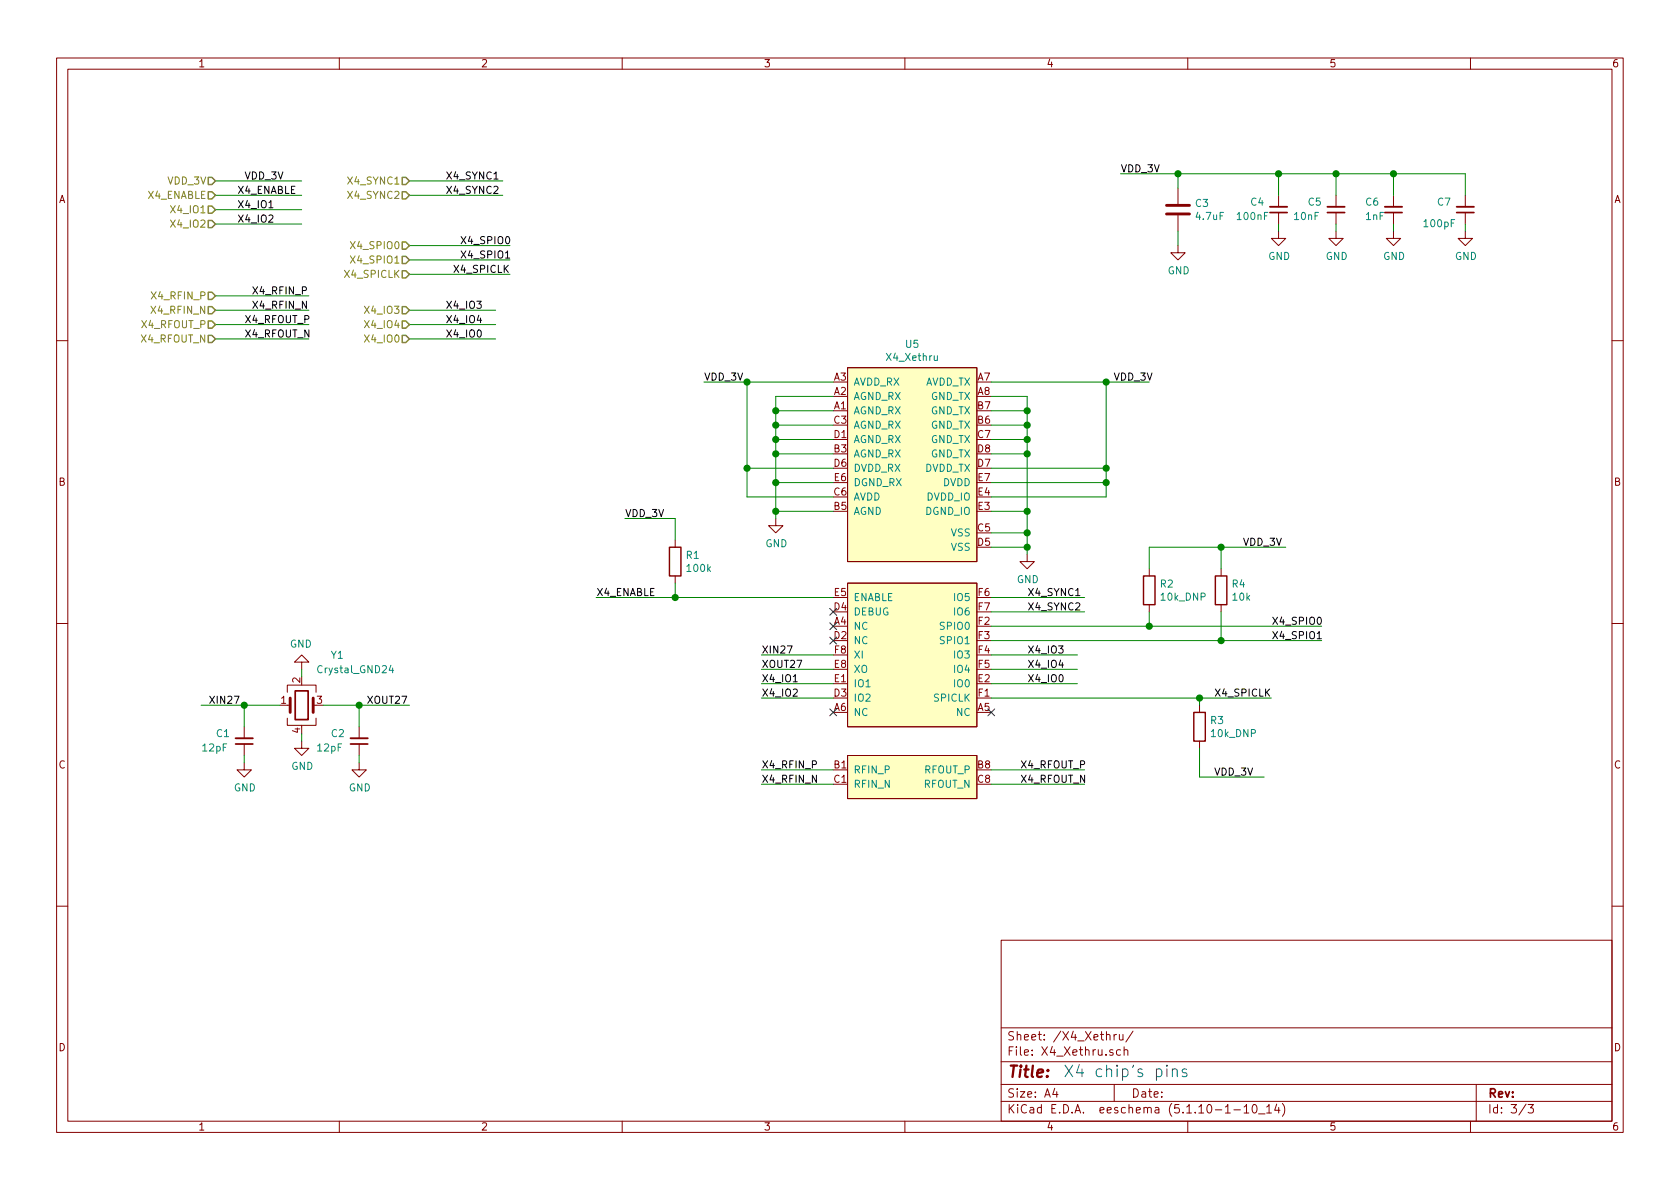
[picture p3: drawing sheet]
<svg xmlns="http://www.w3.org/2000/svg" width="297mm" height="210mm" viewBox="0 0 297 210" stroke-linecap="round" stroke-linejoin="round" font-family="sans-serif">
<g fill="none" stroke="#840000" stroke-width=".18">
<path d="M10 10.3h277v189.9h-277zM12 12.2h273v186.1h-273zM60 10.3v1.9M110 10.3v1.9M160 10.3v1.9M210 10.3v1.9M260 10.3v1.9M208.3 33.3v2.8M208.3 38.1v2.8M226.1 34.5v2.1M226.1 37.6v2M236.2 34.5v2.1"/>
<path d="M236.2 37.6v2M246.4 34.5v2.1M246.4 37.6v2M259.1 34.5v2.1M259.1 37.6v2M208.3 43.4v1.3h1.2l-1.2 1.3-1.3-1.3h1.3M226.1 40.9v1.3h1.2l-1.2 1.2-1.3-1.2h1.3M236.2 40.9v1.3h1.3l-1.3 1.2-1.3-1.2h1.3M246.4 40.9v1.3h1.2l-1.2 1.2-1.3-1.2h1.3M259.1 40.9v1.3h1.2l-1.2 1.2-1.3-1.2h1.3M10 60.2h2M149.9 65h22.8v34.3h-22.8z"/>
<path d="M285 60.2h2M119.4 95.5v1.3M137.2 91.7v1.3h1.2l-1.2 1.2-1.3-1.2h1.3M181.6 98v1.3h1.3l-1.3 1.3-1.3-1.3h1.3M10 110.3h2M53.3 117.1h1.3l-1.3-1.3-1.2 1.3h1.2v1.3M119.4 101.8v1.3M149.9 103.1h22.8v25.4h-22.8zM203.2 100.6v1.2M203.2 106.9v1.3M215.9 100.6v1.2M215.9 106.9v1.3"/>
<path d="M285 110.3h2M43.2 134.9v1.2h1.2l-1.2 1.3-1.3-1.3h1.3M43.2 128.5v2.1M43.2 131.6v2M50.8 127v1.3h5.1v-1.3M50.8 122.4v-1.2h5.1v1.2M50.8 124.7h.5M53.3 131.1v1.2h1.3l-1.3 1.3-1.2-1.3h1.2M55.4 124.7h.5M63.5 134.9v1.2h1.3l-1.3 1.3-1.3-1.3h1.3M63.5 128.5v2.1M63.5 131.6v2"/>
<path d="M149.9 133.6h22.8v7.6h-22.8zM212.1 124.7v1.3M212.1 131.1v1.2M10 160.2h2M177 166.3h108v32h-108zM285 160.2h2M60 198.3v1.9M110 198.3v1.9M160 198.3v1.9M177 194.8h108M177 191.8h108M177 187.8h108"/>
<path d="M177 181.8h108M186.5 192.5l-.4 1h1M186.8 193v1M196.8 185.7a.37 .37 0 0 0-.6 .1l.1 .2 .5 .2v.1l-.2 .3-.4-.1M197 182.9v1M197 191.8v3M197.4 182.9l-.4 .3M197.9 182.9l.1 .9 .3 .1 .3-.1M198.1 185.7l-.4-.1-.3 .3 .1 .6 .2 .1 .4-.1M198.6 182.9v1M198.8 185.7a.37 .37 0 0 1 .6 .1v.8M198.8 185.1v1.5"/>
<path d="M200.3 182.3l-1.2 2M210 198.3v1.9M218.2 196.3h1.1M220 195.8l.4-.5v1.5M220 196.8h.8M221.6 195.4l.1-.1a.8 .8 0 0 1 .6 .8 .8 .8 0 0 1-.6 .7 1 1 0 0 1-.1-1.4zM222.5 197h1.2M224 195.8l.4-.5v1.5M224 196.8h.8M225.7 195.2l-.3 1.1h.9M226.1 195.8v1M226.7 195.1a1.79 1.79 0 0 1 0 2.3"/>
<path d="M260 198.3v1.9M261 191.8v6.5M269.8 195.2l-1.2 2M270.2 195.3h.9l-.5 .6 .4 .1v.7l-.2 .1-.6-.1"/>
</g>
<g fill="#ffffc2" stroke="#ffffc2" stroke-width=".18">
<path d="M149.9 133.6h22.8v7.6h-22.8z"/>
<path d="M149.9 103.1h22.8v25.4h-22.8z"/>
<path d="M149.9 65h22.8v34.3h-22.8z"/>
</g>
<path d="M118.4 96.8h2v5h-2zM202.2 101.8h2v5.1h-2zM214.9 101.8h2v5.1h-2zM211.1 126h2v5.1h-2z" fill="none" stroke="#840000" stroke-width=".25"/>
<path d="M224.5 36.6h3.1M234.7 36.6h3M244.9 36.6h3M257.6 36.6h3M41.7 130.6h3M62 130.6h3" fill="none" stroke="#840000" stroke-width=".33"/>
<path d="M224.5 37.6h3.1M234.7 37.6h3M244.9 37.6h3M257.6 37.6h3M41.7 131.6h3M52.2 122.2h2.3v5h-2.3zM62 131.6h3" fill="none" stroke="#840000" stroke-width=".3"/>
<path d="M206.2 37.8h4.1M206.2 36.3h4.1M51.3 123.4v2.6M55.4 123.4v2.6" fill="none" stroke="#840000" stroke-width=".51"/>
<path d="M69.1 117.6l-.3 .9h.8M69.4 118.1v.9" fill="none" stroke="#008484" stroke-width=".18"/>
<g fill="none" stroke="#008400" stroke-width=".18">
<path d="M38.1 34.5h15.2M38.1 32h15.2M38.1 39.6h15.2M38.1 37.1h15.2M72.4 34.5h16.5M72.4 32h16.5M198.1 30.7h61v3.8M208.3 30.7v2.6M226.1 30.7v3.8M226.1 39.6v1.3M236.2 30.7v3.8M236.2 39.6v1.3"/>
<path d="M246.4 30.7v3.8M246.4 39.6v1.3M259.1 39.6v1.3M38.1 59.9h16.5M38.1 57.4h16.5M38.1 54.9h16.5M38.1 52.3h16.5M72.4 46h17.8M72.4 59.9h15.2M72.4 57.4h15.2M72.4 48.5h17.8M72.4 43.4h17.8"/>
<path d="M72.4 54.9h15.2M208.3 40.9v2.5M124.5 67.6h22.8M132.1 67.6v20.3h15.2M137.2 77.7h10.1M137.2 75.2h10.1M137.2 72.6h10.1M147.3 70.1h-10.1v21.6M175.3 67.6h27.9M175.3 70.1h6.3v27.9M175.3 77.7h6.3M175.3 75.2h6.3"/>
<path d="M175.3 72.6h6.3M195.6 67.6v20.3h-20.3M110.5 91.7h8.9v3.8M132.1 82.8h15.2M137.2 85.3h10.1M137.2 90.4h10.1M137.2 80.3h10.1M175.3 85.3h20.3M175.3 90.4h6.3M175.3 82.8h20.3M175.3 96.8h6.3M175.3 94.2h6.3"/>
<path d="M175.3 80.3h6.3M215.9 96.8v3.8M227.3 96.8h-24.1v3.8M53.3 118.4v1.2M105.4 105.7h41.9M119.4 103.1v2.6M134.6 115.8h12.7M134.6 118.4h12.7M175.3 108.2h16.5M175.3 105.7h16.5M175.3 113.3h58.4M175.3 110.7h58.4"/>
<path d="M175.3 115.8h15.2M175.3 118.4h15.2M203.2 108.2v2.5M215.9 108.2v5.1M35.6 124.7h13.9M43.2 124.7v3.8M43.2 133.6v1.3M53.3 129.8v1.3M57.1 124.7h15.3M63.5 124.7v3.8M63.5 133.6v1.3M134.6 120.9h12.7"/>
<path d="M134.6 123.4h12.7M134.6 136.1h12.7M134.6 138.7h12.7M175.3 120.9h15.2M175.3 123.4h49.5M175.3 136.1h16.5M175.3 138.7h16.5M212.1 132.3v5.1h11.4M212.1 123.4v1.3"/>
</g>
<g fill="none" stroke="#848400" stroke-width=".25">
<path d="M36.8 39h.7l.6 .6-.6 .7h-.7zM36.8 36.4h.7l.6 .7-.6 .6h-.7zM36.8 33.9h.7l.6 .6-.6 .7h-.7zM36.8 31.4h.7l.6 .6-.6 .6h-.7zM71.1 33.9h.7l.6 .6-.6 .7h-.7zM71.1 31.4h.7l.6 .6-.6 .6h-.7zM36.8 59.3h.7l.6 .6-.6 .7h-.7zM36.8 56.8h.7l.6 .6-.6 .6h-.7zM36.8 54.2h.7l.6 .7-.6 .6h-.7zM36.8 51.7h.7l.6 .6-.6 .7h-.7zM71.1 59.3h.7l.6 .6-.6 .7h-.7zM71.1 56.8h.7l.6 .6-.6 .6h-.7z"/>
<path d="M71.1 54.2h.7l.6 .7-.6 .6h-.7zM71.1 47.9h.7l.6 .6-.6 .6h-.7zM71.1 45.3h.7l.6 .7-.6 .6h-.7zM71.1 42.8h.7l.6 .6-.6 .7h-.7z"/>
</g>
<path d="M47.5 36.7h.8M87.3 31.7h.8M89.4 45.6h.7M190.2 105.3h.7M232.9 112.9h.7M140.3 120.6h.7" fill="none" stroke="#000" stroke-width=".18"/>
<path d="M206.3 188.4l-.1 .1h.2l-.1-.1v.1M206.3 189v1.4M207.3 189.2a.49 .49 0 0 1 .5-.2 .49 .49 0 0 1 .4 .3v1.1M207.3 189v1.4M209.8 189.1a.49 .49 0 0 0-.8 .2l.1 .3 .7 .2 .1 .2-.1 .3-.2 .1-.6-.1" fill="none" stroke="#0000c2" stroke-width=".18"/>
<g fill="#008400" stroke="#008400" stroke-width=".25">
<circle cx="246.4" cy="30.7" r=".51"/>
<circle cx="236.2" cy="30.7" r=".51"/>
<circle cx="132.1" cy="67.6" r=".51"/>
<circle cx="226.1" cy="30.7" r=".51"/>
<circle cx="132.1" cy="82.8" r=".51"/>
<circle cx="208.3" cy="30.7" r=".51"/>
<circle cx="137.2" cy="90.4" r=".51"/>
<circle cx="212.1" cy="123.4" r=".51"/>
<circle cx="215.9" cy="96.8" r=".51"/>
<circle cx="215.9" cy="113.3" r=".51"/>
<circle cx="203.2" cy="110.7" r=".51"/>
<circle cx="137.2" cy="72.6" r=".51"/>
<circle cx="195.6" cy="67.6" r=".51"/>
<circle cx="63.5" cy="124.7" r=".51"/>
<circle cx="43.2" cy="124.7" r=".51"/>
<circle cx="137.2" cy="75.2" r=".51"/>
<circle cx="137.2" cy="77.7" r=".51"/>
<circle cx="137.2" cy="85.3" r=".51"/>
<circle cx="195.6" cy="82.8" r=".51"/>
<circle cx="195.6" cy="85.3" r=".51"/>
<circle cx="119.4" cy="105.7" r=".51"/>
<circle cx="137.2" cy="80.3" r=".51"/>
<circle cx="181.6" cy="72.6" r=".51"/>
<circle cx="181.6" cy="75.2" r=".51"/>
<circle cx="181.6" cy="77.7" r=".51"/>
<circle cx="181.6" cy="80.3" r=".51"/>
<circle cx="181.6" cy="90.4" r=".51"/>
<circle cx="181.6" cy="94.2" r=".51"/>
<circle cx="181.6" cy="96.8" r=".51"/>
</g>
<path d="M146.7 107.6l1.2 1.2M146.7 110.1l1.2 1.2M146.7 112.7l1.2 1.2M147.9 107.6l-1.2 1.2M147.9 110.1l-1.2 1.2M147.9 112.7l-1.2 1.2M146.7 125.4l1.2 1.2M147.9 125.4l-1.2 1.2M174.7 125.4l1.2 1.2M175.9 125.4l-1.2 1.2" fill="none" stroke="#000084" stroke-width=".18"/>
<text font-size="2.8" fill="#840000" x="178" y="190.5">Title:</text>
<text font-size="2.8" fill="#0000c2" x="188" y="190.5">X4 chips pins</text>
<g font-size="2.1" fill="#840000">
<text x="178" y="184">Sheet: /X4_Xethru/</text>
<text x="178" y="186.7">File: X4_Xethru.sch</text>
<text x="178" y="196.9">KiCad E.D.A. eeschema (5.1.10-1-10_14)</text>
<text x="178" y="194.1">Size: A4</text>
<text x="200" y="194.1">Date:</text>
<text x="263" y="194.1">Rev:</text>
<text x="263" y="196.9">Id: 3/3</text>
</g>
<g font-size="1.8" fill="#840000">
<text x="35" y="11.9">1</text>
<text x="85" y="11.9">2</text>
<text x="135" y="11.9">3</text>
<text x="185" y="11.9">4</text>
<text x="235" y="11.9">5</text>
<text x="285" y="11.9">6</text>
<text x="10.4" y="35.9">A</text>
<text x="285.4" y="35.9">A</text>
<text x="147.5" y="69.8">A2</text>
<text x="147.5" y="67.3">A3</text>
<text x="172.9" y="67.3">A7</text>
<text x="172.9" y="69.8">A8</text>
<text x="147.5" y="72.4">A1</text>
<text x="147.5" y="74.9">C3</text>
<text x="147.5" y="77.5">D1</text>
<text x="172.9" y="74.9">B6</text>
<text x="172.9" y="72.4">B7</text>
<text x="172.9" y="77.5">C7</text>
<text x="147.5" y="80">B3</text>
<text x="147.5" y="82.5">D6</text>
<text x="172.9" y="82.5">D7</text>
<text x="172.9" y="80">D8</text>
<text x="10.4" y="85.9">B</text>
<text x="147.5" y="87.6">C6</text>
<text x="147.5" y="85.1">E6</text>
<text x="172.9" y="87.6">E4</text>
<text x="172.9" y="85.1">E7</text>
<text x="285.4" y="85.9">B</text>
<text x="147.5" y="90.2">B5</text>
<text x="172.9" y="94">C5</text>
<text x="172.9" y="90.2">E3</text>
<text x="172.9" y="96.5">D5</text>
<text x="147.5" y="107.9">D4</text>
<text x="147.5" y="105.4">E5</text>
<text x="173" y="105.4">F6</text>
<text x="173" y="107.9">F7</text>
<text x="147.5" y="110.5">A4</text>
<text x="147.5" y="113">D2</text>
<text x="173" y="110.5">F2</text>
<text x="173" y="113">F3</text>
<text x="147.5" y="118.1">E8</text>
<text x="147.6" y="115.6">F8</text>
<text x="173" y="115.6">F4</text>
<text x="173" y="118.1">F5</text>
<text x="49.7" y="124.5">1</text>
<text x="53.1" y="120.7" transform="rotate(-90 53.1 120.7)">2</text>
<text x="56" y="124.5">3</text>
<text x="147.5" y="125.7">A6</text>
<text x="147.5" y="123.2">D3</text>
<text x="147.5" y="120.6">E1</text>
<text x="172.9" y="125.7">A5</text>
<text x="172.9" y="120.6">E2</text>
<text x="173" y="123.2">F1</text>
<text x="53.1" y="129.6" transform="rotate(-90 53.1 129.6)">4</text>
<text x="10.4" y="135.9">C</text>
<text x="147.5" y="135.9">B1</text>
<text x="172.9" y="135.9">B8</text>
<text x="285.4" y="135.9">C</text>
<text x="147.5" y="138.4">C1</text>
<text x="172.9" y="138.4">C8</text>
<text x="10.4" y="185.9">D</text>
<text x="285.4" y="185.9">D</text>
<text x="35" y="199.9">1</text>
<text x="85" y="199.9">2</text>
<text x="135" y="199.9">3</text>
<text x="185" y="199.9">4</text>
<text x="235" y="199.9">5</text>
<text x="285" y="199.9">6</text>
</g>
<g font-size="1.8" fill="#848400">
<text x="26.2" y="35.2">X4_ENABLE</text>
<text x="29.7" y="32.6">VDD_3V</text>
<text x="61.8" y="35.2">X4_SYNC2</text>
<text x="61.8" y="32.6">X4_SYNC1</text>
<text x="30.6" y="40.3">X4_IO2</text>
<text x="30.6" y="37.7">X4_IO1</text>
<text x="62.5" y="46.6">X4_SPIO1</text>
<text x="62.5" y="44.1">X4_SPIO0</text>
<text x="27.1" y="53">X4_RFIN_P</text>
<text x="61.2" y="49.1">X4_SPICLK</text>
<text x="25.2" y="58">X4_RFOUT_P</text>
<text x="27.1" y="55.5">X4_RFIN_N</text>
<text x="64.9" y="58">X4_IO4</text>
<text x="64.9" y="55.5">X4_IO3</text>
<text x="25.1" y="60.6">X4_RFOUT_N</text>
<text x="64.9" y="60.6">X4_IO0</text>
</g>
<g font-size="1.8">
<text x="41.9" y="34.3">X4_ENABLE</text>
<text x="43.2" y="31.7">VDD_3V</text>
<text x="78.7" y="31.7">X4_SYNC1</text>
<text x="78.7" y="34.3">X4_SYNC2</text>
<text x="198.1" y="30.5">VDD_3V</text>
<text x="41.9" y="36.8">X4_IO1</text>
<text x="41.9" y="39.4">X4_IO2</text>
<text x="81.3" y="43.2">X4_SPIO0</text>
<text x="81.3" y="45.7">X4_SPIO1</text>
<text x="44.4" y="52.1">X4_RFIN_P</text>
<text x="80" y="48.3">X4_SPICLK</text>
<text x="43.2" y="57.1">X4_RFOUT_P</text>
<text x="43.2" y="59.7">X4_RFOUT_N</text>
<text x="44.4" y="54.6">X4_RFIN_N</text>
<text x="78.7" y="59.7">X4_IO0</text>
<text x="78.7" y="57.1">X4_IO4</text>
<text x="78.7" y="54.6">X4_IO3</text>
<text x="124.5" y="67.3">VDD_3V</text>
<text x="196.8" y="67.3">VDD_3V</text>
<text x="110.5" y="91.4">VDD_3V</text>
<text x="219.7" y="96.5">VDD_3V</text>
<text x="105.4" y="105.4">X4_ENABLE</text>
<text x="181.6" y="107.9">X4_SYNC2</text>
<text x="181.6" y="105.4">X4_SYNC1</text>
<text x="224.8" y="110.5">X4_SPIO0</text>
<text x="224.8" y="113">X4_SPIO1</text>
<text x="134.6" y="118.1">XOUT27</text>
<text x="134.6" y="115.6">XIN27</text>
<text x="181.6" y="115.6">X4_IO3</text>
<text x="181.6" y="118.1">X4_IO4</text>
<text x="36.8" y="124.5">XIN27</text>
<text x="64.8" y="124.5">XOUT27</text>
<text x="134.6" y="123.2">X4_IO2</text>
<text x="134.6" y="120.6">X4_IO1</text>
<text x="181.6" y="120.6">X4_IO0</text>
<text x="214.6" y="123.2">X4_SPICLK</text>
<text x="134.6" y="135.9">X4_RFIN_P</text>
<text x="180.3" y="135.9">X4_RFOUT_P</text>
<text x="214.6" y="137.2">VDD_3V</text>
<text x="134.6" y="138.4">X4_RFIN_N</text>
<text x="180.3" y="138.4">X4_RFOUT_N</text>
</g>
<g font-size="1.8" fill="#008484">
<text x="211.4" y="36.6">C3</text>
<text x="211.6" y="38.9">4.7uF</text>
<text x="218.9" y="38.9">100nF</text>
<text x="221.2" y="36.4">C4</text>
<text x="228.9" y="38.9">10nF</text>
<text x="231.3" y="36.4">C5</text>
<text x="241.5" y="36.4">C6</text>
<text x="241.5" y="38.9">1nF</text>
<text x="251.9" y="40.2">100pF</text>
<text x="254.2" y="36.4">C7</text>
<text x="224.2" y="46">GND</text>
<text x="234.4" y="46">GND</text>
<text x="244.6" y="46">GND</text>
<text x="257.3" y="46">GND</text>
<text x="206.5" y="48.5">GND</text>
<text x="156.9" y="63.8">X4_Xethru</text>
<text x="160.2" y="61.5">U5</text>
<text x="150.9" y="70.7">AGND_RX</text>
<text x="150.9" y="68.2">AVDD_RX</text>
<text x="163.4" y="68.2">AVDD_TX</text>
<text x="164.5" y="70.7">GND_TX</text>
<text x="150.9" y="73.3">AGND_RX</text>
<text x="150.9" y="75.8">AGND_RX</text>
<text x="164.5" y="75.8">GND_TX</text>
<text x="164.5" y="73.3">GND_TX</text>
<text x="150.9" y="80.9">AGND_RX</text>
<text x="150.9" y="78.4">AGND_RX</text>
<text x="150.9" y="83.4">DVDD_RX</text>
<text x="163.4" y="83.4">DVDD_TX</text>
<text x="164.5" y="78.4">GND_TX</text>
<text x="164.5" y="80.9">GND_TX</text>
<text x="150.9" y="88.5">AVDD</text>
<text x="150.9" y="86">DGND_RX</text>
<text x="163.8" y="88.5">DVDD_IO</text>
<text x="166.7" y="86">DVDD</text>
<text x="150.9" y="91.1">AGND</text>
<text x="163.7" y="91.1">DGND_IO</text>
<text x="168.2" y="94.9">VSS</text>
<text x="121.4" y="98.8">R1</text>
<text x="121.6" y="101.1">100k</text>
<text x="135.3" y="96.8">GND</text>
<text x="168.2" y="97.4">VSS</text>
<text x="150.9" y="106.3">ENABLE</text>
<text x="168.9" y="106.3">IO5</text>
<text x="179.8" y="103.1">GND</text>
<text x="205.2" y="103.9">R2</text>
<text x="205.4" y="106.2">10k_DNP</text>
<text x="217.9" y="103.9">R4</text>
<text x="218" y="106.2">10k</text>
<text x="150.9" y="111.4">NC</text>
<text x="150.9" y="113.9">NC</text>
<text x="150.9" y="108.8">DEBUG</text>
<text x="166.5" y="111.4">SPIO0</text>
<text x="166.5" y="113.9">SPIO1</text>
<text x="168.9" y="108.8">IO6</text>
<text x="51.3" y="114.5">GND</text>
<text x="56.4" y="119">Crystal_GND24</text>
<text x="58.6" y="116.5">Y1</text>
<text x="150.9" y="119">XO</text>
<text x="150.9" y="116.5">XI</text>
<text x="168.9" y="116.5">IO3</text>
<text x="168.9" y="119">IO4</text>
<text x="150.9" y="124.1">IO2</text>
<text x="150.9" y="121.5">IO1</text>
<text x="165.2" y="124.1">SPICLK</text>
<text x="168.9" y="121.5">IO0</text>
<text x="38.3" y="130.3">C1</text>
<text x="58.6" y="130.3">C2</text>
<text x="150.9" y="126.6">NC</text>
<text x="169.1" y="126.6">NC</text>
<text x="214.1" y="128">R3</text>
<text x="214.2" y="130.3">10k_DNP</text>
<text x="35.9" y="132.9">12pF</text>
<text x="51.5" y="136.1">GND</text>
<text x="56.2" y="132.9">12pF</text>
<text x="150.9" y="136.8">RFIN_P</text>
<text x="163.4" y="136.8">RFOUT_P</text>
<text x="41.4" y="139.9">GND</text>
<text x="61.7" y="139.9">GND</text>
<text x="150.9" y="139.3">RFIN_N</text>
<text x="163.3" y="139.3">RFOUT_N</text>
</g>
</svg>
